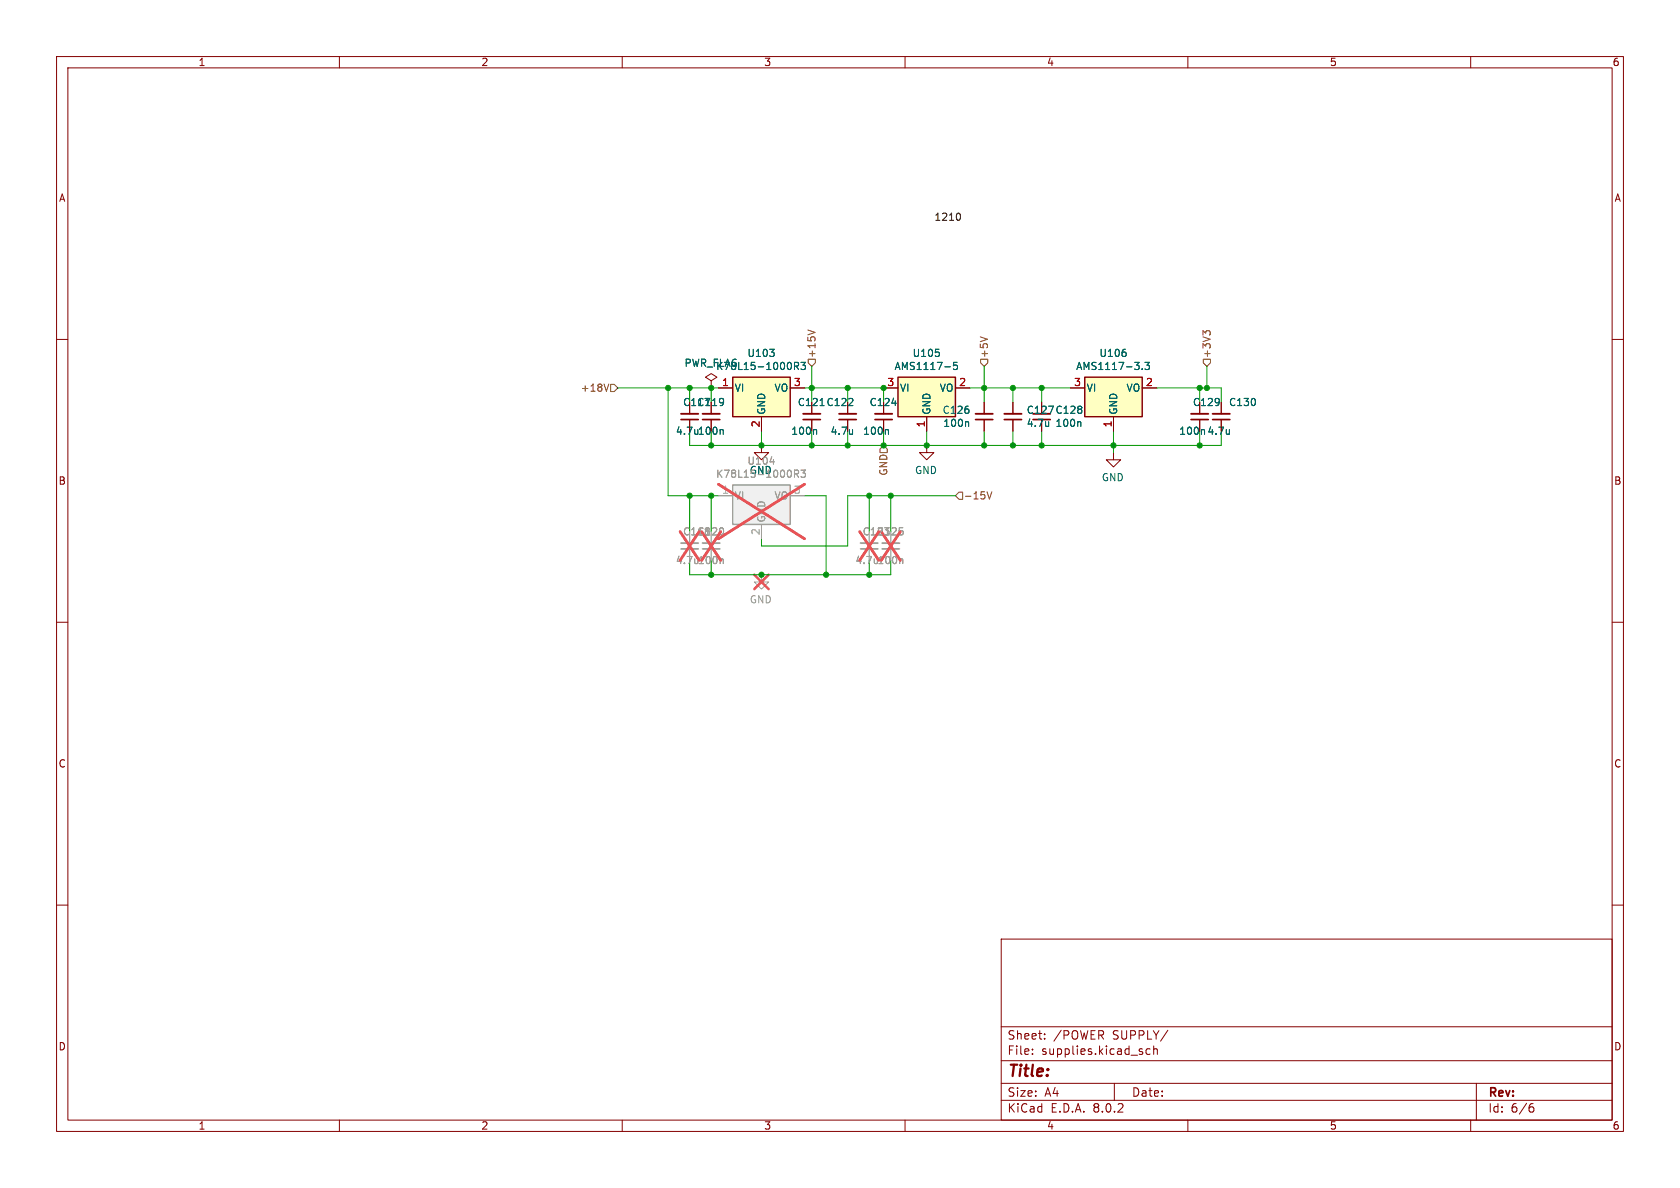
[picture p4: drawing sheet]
<svg xmlns="http://www.w3.org/2000/svg" width="297mm" height="210mm" viewBox="0 0 297 210" stroke-linecap="round" stroke-linejoin="round" font-family="sans-serif">
<g fill="none" stroke="#840000" stroke-width=".18">
<path d="M10 10h277v190h-277zM12 12h273v186h-273zM60 10v2M110 10v2M160 10v2M210 10v2M260 10v2M10 60h2M285 60h2M10 110h2M285 110h2M10 160h2"/>
<path d="M285 160h2M177 166h108v32h-108zM60 198v2M110 198v2M160 198v2M177 194.5h108M177 191.5h108M177 187.5h108M177 181.5h108M182.5 186.3v.1M182.5 185.5v.1M184.7 183.6v.1"/>
<path d="M184.7 182.8v.1M197 191.5v3M203.3 185.5l-.4-.1-.3 .3v.4l.1 .2h.6M204 185.5l.2-.1 .3 .1 .1 .9M204 184.9v1.5M206.5 182.1l-1.3 2M210 198v2M260 198v2M261 191.5v6.5M270.6 195.7h.3l.3 .3-.1 .5-.5 .1M271 195.1l-.4 .1"/>
</g>
<path d="M191.8 66.7h10.1v7h-10.1z" fill="#ffffc2"/>
<path d="M191.8 66.7h10.1v7h-10.1z" fill="none" stroke="#840000" stroke-width=".25"/>
<path d="M121.9 71.1v2.1M121.9 74.2v2M174 71.1v2.1M174 74.2v2M189.2 68.6h2.6M196.8 73.7v2.5M201.9 68.6h2.6M212.1 71.1v2.1M212.1 74.2v2M215.9 71.1v2.1M215.9 74.2v2" fill="none" stroke="#840000" stroke-width=".18"/>
<path d="M171.1 74.5l.1 .2v.7M199 62.3v.6M201.9 65.2v.1M202.4 64.1h.8l-.4 .4 .3 .2v.5l-.1 .1-.6-.1M212.8 75.9l.1 .1M217.3 75.9v.9M217.3 76.7h.1" fill="none" stroke="#006464" stroke-width=".18"/>
<path d="M120.4 73.2h3M172.5 73.2h3M210.6 73.2h3M214.4 73.2h3" fill="none" stroke="#840000" stroke-width=".33"/>
<path d="M120.4 74.2h3M172.5 74.2h3M210.6 74.2h3M214.4 74.2h3" fill="none" stroke="#840000" stroke-width=".3"/>
<path d="M129.5 66.7h10.2v7h-10.2z" fill="#ffffc2"/>
<path d="M129.5 66.7h10.2v7h-10.2z" fill="none" stroke="#840000" stroke-width=".25"/>
<path d="M127 68.6h2.5M134.6 73.7v2.5M139.7 68.6h2.5M143.5 71.1v2.1M143.5 74.2v2M163.8 78.7v1.3h-1.2l1.2 1.3 1.3-1.3h-1.3M179.1 71.1v2.1M179.1 74.2v2M184.1 71.1v2.1M196.8 80v1.3h-1.2l1.2 1.3 1.3-1.3h-1.3" fill="none" stroke="#840000" stroke-width=".18"/>
<path d="M136.1 61.7h.8l-.5 .5M136.8 62.3v.6M140.5 64.7h.6l.1-.2-.1-.3-.6-.1v1.2M140.8 64.7l.4 .6M141.6 64.1h.8l-.4 .4 .3 .2v.5l-.2 .1-.5-.1M144.2 75.9l.2 .2v.7M185.4 74.5v.9M185.4 75.3h-.1M190.9 74.5l.2 .2v.7" fill="none" stroke="#006464" stroke-width=".18"/>
<path d="M142 73.2h3M177.5 73.2h3.1M182.6 73.2h3.1" fill="none" stroke="#840000" stroke-width=".33"/>
<path d="M142 74.2h3M177.5 74.2h3.1M182.6 74.2h3.1" fill="none" stroke="#840000" stroke-width=".3"/>
<path d="M152.1 96h3.1M156 96h3" fill="none" stroke="#a1a1a1" stroke-width=".33"/>
<path d="M152.1 97h3.1M156 97h3" fill="none" stroke="#a1a1a1" stroke-width=".3"/>
<path d="M153.7 94v2M153.7 97v2.1M157.5 94v2M157.5 97v2.1" fill="none" stroke="#a1a1a1" stroke-width=".18"/>
<path d="M152 94l3.4 5.1M155.4 94l-3.4 5.1M155.8 94l3.4 5.1M159.2 94l-3.4 5.1" fill="none" stroke="#e75356" stroke-width=".46"/>
<path d="M159.4 98.8l.2 .2v.6" fill="none" stroke="#989898" stroke-width=".18"/>
<path d="M129.5 85.7h10.2v7h-10.2z" fill="#f0f0f0"/>
<path d="M129.5 85.7h10.2v7h-10.2z" fill="none" stroke="#a1a1a1" stroke-width=".25"/>
<path d="M121.9 94v2M121.9 97v2.1M127 87.6h2.5M134.6 92.7v2.6M139.7 87.6h2.5M134.6 101.6v1.3h-1.3l1.3 1.2 1.3-1.2h-1.3" fill="none" stroke="#a1a1a1" stroke-width=".18"/>
<path d="M136.1 81.6h.8M140.5 83.8l.6-.1 .1-.2-.1-.3-.6-.1v1.3M140.8 83.8l.4 .6M141.6 83.1h.8l-.4 .5 .3 .1v.6l-.2 .1-.5-.1" fill="none" stroke="#989898" stroke-width=".18"/>
<path d="M120.2 94l3.4 5.1M123.6 94l-3.4 5.1M127 85.6l15.2 9.7M142.2 85.6l-15.2 9.7M133.3 101.6l2.6 2.5M135.9 101.6l-2.6 2.5" fill="none" stroke="#e75356" stroke-width=".46"/>
<path d="M148.3 73.2h3.1M154.7 73.2h3" fill="none" stroke="#840000" stroke-width=".33"/>
<path d="M148.3 74.2h3.1M154.7 74.2h3" fill="none" stroke="#840000" stroke-width=".3"/>
<path d="M134.6 78.7v1.3h-1.3l1.3 1.3 1.3-1.3h-1.3M149.9 71.1v2.1M149.9 74.2v2M156.2 71.1v2.1M156.2 74.2v2" fill="none" stroke="#840000" stroke-width=".18"/>
<path d="M150.7 75.9v.9M150.7 76.7h.1M156.9 75.9l.2 .2v.7M157.7 71.3h.8" fill="none" stroke="#006464" stroke-width=".18"/>
<path d="M120.4 96h3" fill="none" stroke="#a1a1a1" stroke-width=".33"/>
<path d="M120.4 97h3" fill="none" stroke="#a1a1a1" stroke-width=".3"/>
<path d="M158.7 66.7h10.2v7h-10.2z" fill="#ffffc2"/>
<path d="M158.7 66.7h10.2v7h-10.2z" fill="none" stroke="#840000" stroke-width=".25"/>
<g fill="none" stroke="#840000" stroke-width=".18">
<path d="M121.9 71.1v2.1M121.9 74.2v2M125.7 67.3l-1-.6 1-.7 1 .7-1 .6v1.3M125.7 68.6h.1M125.7 71.1v2.1M125.7 74.2v2M127 68.6h2.5M134.6 73.7v2.5M139.7 68.6h2.5M143.5 71.1v2.1M143.5 74.2v2M149.9 71.1v2.1"/>
<path d="M149.9 74.2v2M156.2 68.6h2.5M156.2 71.1v2.1M156.2 74.2v2M163.8 73.7v2.5M168.9 68.6h2.5M174 71.1v2.1M174 74.2v2M179.1 71.1v2.1M179.1 74.2v2M184.1 71.1v2.1M189.2 68.6h2.6"/>
<path d="M196.8 73.7v2.5M201.9 68.6h2.6M212.1 71.1v2.1M212.1 74.2v2M215.9 71.1v2.1M215.9 74.2v2"/>
</g>
<g fill="none" stroke="#006464" stroke-width=".18">
<path d="M127.7 75.9l.2 .2v.7M136.1 61.7h.8l-.5 .5M136.8 62.3v.6M140.5 64.7h.6l.1-.2-.1-.3-.6-.1v1.2M140.8 64.7l.4 .6M141.6 64.1h.8l-.4 .4 .3 .2v.5l-.2 .1-.5-.1M144.2 75.9l.2 .2v.7M150.7 75.9v.9M150.7 76.7h.1M156.9 75.9l.2 .2v.7M157.7 71.3h.8M166 62.3v.6"/>
<path d="M167 64.8h1M169.2 64.1h-.6l-.1 .6 .2-.2 .5 .1 .1 .2-.1 .4-.2 .1-.5-.1M171.1 74.5l.1 .2v.7M185.4 74.5v.9M185.4 75.3h-.1M190.9 74.5l.2 .2v.7M199 62.3v.6M201.9 65.2v.1M202.4 64.1h.8l-.4 .4 .3 .2v.5l-.1 .1-.6-.1M212.8 75.9l.1 .1M217.3 75.9v.9M217.3 76.7h.1"/>
</g>
<path d="M124.2 73.2h3.1" fill="none" stroke="#840000" stroke-width=".33"/>
<path d="M124.2 74.2h3.1" fill="none" stroke="#840000" stroke-width=".3"/>
<path d="M124.2 96h3.1" fill="none" stroke="#a1a1a1" stroke-width=".33"/>
<path d="M124.2 97h3.1" fill="none" stroke="#a1a1a1" stroke-width=".3"/>
<path d="M121.9 94v2M121.9 97v2.1M125.7 94v2M125.7 97v2.1M127 87.6h2.5M134.6 92.7v2.6M139.7 87.6h2.5M153.7 94v2M153.7 97v2.1M157.5 94v2M157.5 97v2.1" fill="none" stroke="#a1a1a1" stroke-width=".18"/>
<path d="M127.7 98.8l.2 .2v.6M136.1 81.6h.8M140.5 83.8l.6-.1 .1-.2-.1-.3-.6-.1v1.3M140.8 83.8l.4 .6M141.6 83.1h.8l-.4 .5 .3 .1v.6l-.2 .1-.5-.1M159.4 98.8l.2 .2v.6" fill="none" stroke="#989898" stroke-width=".18"/>
<path d="M120.2 94l3.4 5.1M123.6 94l-3.4 5.1M124 94l3.4 5.1M127 85.6l15.2 9.7M127.4 94l-3.4 5.1M142.2 85.6l-15.2 9.7M152 94l3.4 5.1M155.4 94l-3.4 5.1M155.8 94l3.4 5.1M159.2 94l-3.4 5.1" fill="none" stroke="#e75356" stroke-width=".46"/>
<path d="M142.8 58.3l1.3 .5M173.3 59.5l1.3 .5M213.2 58.9l-.5-.4v.7M213.2 58.7l.2-.2h.3l.2 .2M107.6 67.9l-.4 1.3M107.9 67.9h.7l.6 .7-.6 .6h-.7zM142.9 63.5h1.2v.6l-.6 .7-.6-.7zM156.2 78.7l.6 .7v.6h-1.2v-.6zM173.4 63.5h1.2v.6l-.6 .7-.6-.7zM212.7 63.5h1.3v.6l-.6 .7-.7-.7zM169.5 87h.7v1.3h-.7l-.6-.7zM174.5 86.9l.4 1.3 .4-1.3" fill="none" stroke="#725600" stroke-width=".18"/>
<path d="M169.5 37.7a.79 .79 0 0 1 0 1.2" fill="none" stroke="#0f0f0f" stroke-width=".18"/>
<g fill="none" stroke="#009600" stroke-width=".18">
<path d="M109.2 68.6h17.8M118.1 68.6v19h8.9M121.9 76.2v2.5h94v-2.5M121.9 68.6v2.5M125.7 68.6v2.5M125.7 76.2v2.5M134.6 76.2v2.5M142.2 68.6h14v2.5M143.5 64.8v6.3M143.5 76.2v2.5M149.9 68.6v2.5M149.9 76.2v2.5"/>
<path d="M156.2 76.2v2.5M163.8 76.2v2.5M171.4 68.6h17.8M174 64.8v6.3M174 76.2v2.5M179.1 68.6v2.5M179.1 76.2v2.5M184.1 68.6v2.5M184.1 76.2v2.5M196.8 76.2v3.8M204.5 68.6h11.4v2.5M212.1 68.6v2.5"/>
<path d="M212.1 76.2v2.5M213.4 64.8v3.8M121.9 99.1v2.5h35.6v-2.5M121.9 87.6v6.4M125.7 87.6v6.4M125.7 99.1v2.5M142.2 87.6h3.8v14M153.7 87.6v6.4M153.7 99.1v2.5M157.5 87.6v6.4M168.9 87.6h-19v8.9h-15.3v-1.2"/>
</g>
<g fill="#009600" stroke="#009600" stroke-width=".18">
<circle cx="125.7" cy="87.6" r=".46"/>
<circle cx="121.9" cy="87.6" r=".46"/>
<circle cx="134.6" cy="78.7" r=".46"/>
<circle cx="125.7" cy="78.7" r=".46"/>
<circle cx="125.7" cy="68.6" r=".46"/>
<circle cx="121.9" cy="68.6" r=".46"/>
<circle cx="118.1" cy="68.6" r=".46"/>
<circle cx="125.7" cy="101.6" r=".46"/>
<circle cx="134.6" cy="101.6" r=".46"/>
<circle cx="212.1" cy="78.7" r=".46"/>
<circle cx="196.8" cy="78.7" r=".46"/>
<circle cx="212.1" cy="68.6" r=".46"/>
<circle cx="213.4" cy="68.6" r=".46"/>
<circle cx="156.2" cy="68.6" r=".46"/>
<circle cx="149.9" cy="68.6" r=".46"/>
<circle cx="153.7" cy="101.6" r=".46"/>
<circle cx="146" cy="101.6" r=".46"/>
<circle cx="149.9" cy="78.7" r=".46"/>
<circle cx="143.5" cy="78.7" r=".46"/>
<circle cx="143.5" cy="68.6" r=".46"/>
<circle cx="153.7" cy="87.6" r=".46"/>
<circle cx="184.1" cy="78.7" r=".46"/>
<circle cx="174" cy="78.7" r=".46"/>
<circle cx="179.1" cy="78.7" r=".46"/>
<circle cx="156.2" cy="78.7" r=".46"/>
<circle cx="163.8" cy="78.7" r=".46"/>
<circle cx="184.1" cy="68.6" r=".46"/>
<circle cx="179.1" cy="68.6" r=".46"/>
<circle cx="174" cy="68.6" r=".46"/>
<circle cx="157.5" cy="87.6" r=".46"/>
</g>
<text font-size="2.8" fill="#840000" x="178" y="190.9">Title:</text>
<g font-size="2.1" fill="#840000">
<text x="178" y="184">Sheet:</text>
<text x="186.2" y="184">/POWER</text>
<text x="196.7" y="184">SUPPLY/</text>
<text x="178" y="186.7">File:</text>
<text x="184.1" y="186.7">supplies.kicad_sch</text>
<text x="178" y="196.9">KiCad</text>
<text x="178" y="194.1">Size:</text>
<text x="184.7" y="194.1">A4</text>
<text x="185.7" y="196.9">E.D.A.</text>
<text x="193.3" y="196.9">8.0.2</text>
<text x="200" y="194.1">Date:</text>
<text x="263" y="194.3">Rev:</text>
<text x="263" y="196.9">Id:</text>
<text x="267.1" y="196.9">6/6</text>
</g>
<g font-size="1.8" fill="#840000">
<text x="35" y="11.9">1</text>
<text x="85" y="11.9">2</text>
<text x="135" y="11.9">3</text>
<text x="185" y="11.9">4</text>
<text x="235" y="11.9">5</text>
<text x="285" y="11.9">6</text>
<text x="10.3" y="35.9">A</text>
<text x="285.3" y="35.9">A</text>
<text x="10.3" y="85.9">B</text>
<text x="285.3" y="85.9">B</text>
<text x="10.3" y="135.9">C</text>
<text x="285.3" y="135.9">C</text>
<text x="10.3" y="185.9">D</text>
<text x="285.3" y="185.9">D</text>
<text x="35" y="199.9">1</text>
<text x="85" y="199.9">2</text>
<text x="135" y="199.9">3</text>
<text x="185" y="199.9">4</text>
<text x="235" y="199.9">5</text>
<text x="285" y="199.9">6</text>
</g>
<text font-size="1.8" fill="#0f0f0f" x="165.1" y="39.1">1210</text>
<g font-size="1.8" fill="#006464">
<text x="120.9" y="65">PWR_FLAG</text>
<text x="126.5" y="65.6">K78L15-1000R3</text>
<text x="132" y="63.3">U103</text>
<text x="158" y="65.6">AMS1117-5</text>
<text x="161.2" y="63.3">U105</text>
<text x="190.2" y="65.6">AMS1117-3.3</text>
<text x="194.3" y="63.3">U106</text>
<text x="120.7" y="72">C117</text>
<text x="123.2" y="72">C119</text>
<text x="129.8" y="69.4">VI</text>
<text x="136.8" y="69.4">VO</text>
<text x="140.9" y="72">C121 C122</text>
<text x="153.6" y="72">C124</text>
<text x="159" y="69.4">VI</text>
<text x="166" y="69.4">VO</text>
<text x="192" y="69.4">VI</text>
<text x="199.1" y="69.4">VO</text>
<text x="210.8" y="72">C129</text>
<text x="217.2" y="72">C130</text>
<text x="119.4" y="77.1">4.7u 100n</text>
<text x="135.5" y="73.4" transform="rotate(-90 135.5 73.4)">GND</text>
<text x="139.8" y="77.1">100n</text>
<text x="146.7" y="77.1">4.7u</text>
<text x="152.5" y="77.1">100n</text>
<text x="164.7" y="73.4" transform="rotate(-90 164.7 73.4)">GND</text>
<text x="166.5" y="73.4">C126</text>
<text x="166.7" y="75.7">100n</text>
<text x="181.4" y="73.4">C127 C128</text>
<text x="181.4" y="75.7">4.7u</text>
<text x="186.5" y="75.7">100n</text>
<text x="197.7" y="73.4" transform="rotate(-90 197.7 73.4)">GND</text>
<text x="208.4" y="77.1">100n</text>
<text x="213.4" y="77.1">4.7u</text>
<text x="161.7" y="84">GND</text>
<text x="194.7" y="85.3">GND</text>
</g>
<g font-size="1.8" fill="#725600">
<text x="144.4" y="63.4" transform="rotate(-90 144.4 63.4)">+15V</text>
<text x="174.9" y="63.4" transform="rotate(-90 174.9 63.4)">+5V</text>
<text x="214.2" y="63.4" transform="rotate(-90 214.2 63.4)">+3V3</text>
<text x="102.6" y="69.4">+18V</text>
<text x="157.1" y="84.2" transform="rotate(-90 157.1 84.2)">GND</text>
<text x="170.3" y="88.5">-15V</text>
</g>
<g font-size="1.8" fill="#a90000">
<text x="127.6" y="68.3">1</text>
<text x="140.3" y="68.3">3</text>
<text x="156.8" y="68.3">3</text>
<text x="169.5" y="68.3">2</text>
<text x="189.8" y="68.3">3</text>
<text x="202.5" y="68.3">2</text>
<text x="134.4" y="75.6" transform="rotate(-90 134.4 75.6)">2</text>
<text x="163.6" y="75.6" transform="rotate(-90 163.6 75.6)">1</text>
<text x="196.6" y="75.6" transform="rotate(-90 196.6 75.6)">1</text>
</g>
<g font-size="1.8" fill="#989898">
<text x="132" y="82.3">U104</text>
<text x="132.5" y="84">GND</text>
<text x="126.5" y="84.7">K78L15-1000R3</text>
<text x="129.8" y="88.5">VI</text>
<text x="136.8" y="88.5">VO</text>
<text x="120.7" y="94.8">C118</text>
<text x="123.2" y="94.8">C120</text>
<text x="135.5" y="92.5" transform="rotate(-90 135.5 92.5)">GND</text>
<text x="152.4" y="94.8">C123</text>
<text x="154.9" y="94.8">C125</text>
<text x="119.4" y="99.9">4.7u 100n</text>
<text x="151.1" y="99.9">4.7u 100n</text>
<text x="132.5" y="106.9">GND</text>
</g>
<g font-size="1.8" fill="#aaa">
<text x="127.6" y="87.4">1</text>
<text x="140.3" y="87.4">3</text>
<text x="134.4" y="94.7" transform="rotate(-90 134.4 94.7)">2</text>
</g>
</svg>
